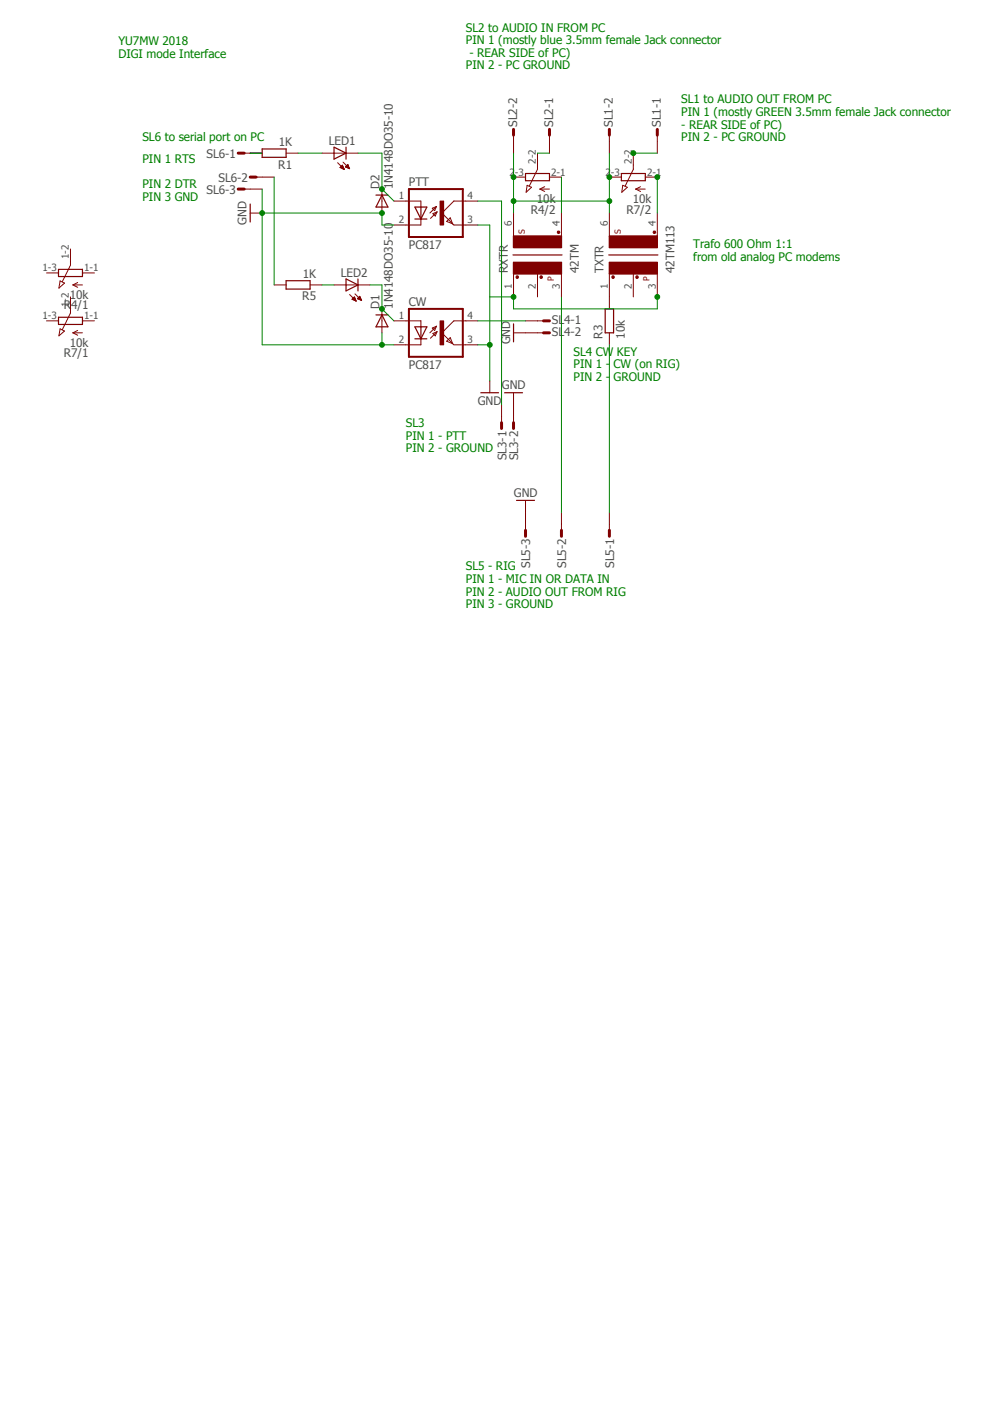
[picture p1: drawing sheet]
<svg xmlns="http://www.w3.org/2000/svg" width="210mm" height="297mm" viewBox="0 0 210 297" stroke-linecap="round" stroke-linejoin="round" font-family="sans-serif">
<path d="M5.5 4.3l198.8 125.3M204.3 4.3l-198.8 125.3" fill="none" stroke="#fff" stroke-width=".21"/>
<path d="M55.6 31.6h5.1v1.8h-5.1zM53 43.3v3.8M79.7 41.4h2.6M81 41.4l1.3 2.5h-2.6zM108.8 54.1h10.4M79.7 66.8h2.6M81 66.8l1.3 2.5h-2.6zM128.3 65.5h1.8v5.1h-1.8z" fill="none" stroke="#800000" stroke-width=".25"/>
<path d="M53 32.5h2.6M60.7 32.5h2.5M53 45.2h2.6M81 40.1v5.1M81 65.5v5.1M129.2 62.9v2.6M129.2 70.6v2.5" fill="none" stroke="#800000" stroke-width=".21"/>
<circle cx="109.7" cy="58.7" r=".29" fill="#800000"/>
<circle cx="109.7" cy="58.7" r=".29" fill="none" stroke="#800000" stroke-width=".21"/>
<circle cx="114.8" cy="58.7" r=".29" fill="#800000"/>
<circle cx="114.8" cy="58.7" r=".29" fill="none" stroke="#800000" stroke-width=".21"/>
<path d="M118.2 49h.4v.4h-.4z" fill-rule="evenodd" fill="#800000"/>
<path d="M118.2 49h.4v.4h-.4z" fill="none" stroke="#800000" stroke-width=".21"/>
<path d="M108.8 55.6h10.3v2.5h-10.3z" fill-rule="evenodd" fill="#800000"/>
<path d="M108.8 55.6h10.3v2.5h-10.3z" fill="none" stroke="#800000" stroke-width=".21"/>
<path d="M108.8 50h10.3v2.5h-10.3z" fill-rule="evenodd" fill="#800000"/>
<path d="M108.8 50h10.3v2.5h-10.3zM108.9 45.2v5M108.9 57.9v5M114 57.9v5M119 45.2v5M119 57.9v5" fill="none" stroke="#800000" stroke-width=".21"/>
<path d="M129.1 54.1h10.4" fill="none" stroke="#800000" stroke-width=".25"/>
<circle cx="130" cy="58.7" r=".29" fill="#800000"/>
<circle cx="130" cy="58.7" r=".29" fill="none" stroke="#800000" stroke-width=".21"/>
<circle cx="135.1" cy="58.7" r=".29" fill="#800000"/>
<circle cx="135.1" cy="58.7" r=".29" fill="none" stroke="#800000" stroke-width=".21"/>
<path d="M138.6 49h.3v.4h-.3z" fill-rule="evenodd" fill="#800000"/>
<path d="M138.6 49h.3v.4h-.3z" fill="none" stroke="#800000" stroke-width=".21"/>
<path d="M129.2 55.6h10.2v2.5h-10.2z" fill-rule="evenodd" fill="#800000"/>
<path d="M129.2 55.6h10.2v2.5h-10.2z" fill="none" stroke="#800000" stroke-width=".21"/>
<path d="M129.2 50h10.2v2.5h-10.2z" fill-rule="evenodd" fill="#800000"/>
<g fill="none" stroke="#800000" stroke-width=".21">
<path d="M51.8 32.5h3.8M54.3 37.5h3.8M68.3 32.5h7.6M71.6 34.5l1.4 1.4M72.1 35.5l.9 .4M72.1 35.5l.5-.5 .4 .9M72.1 35.5h.7M72.2 35.4h.6M72.3 35.3h.4M72.3 35.6h.6M72.4 35.2h.2M72.5 35.7h.4"/>
<path d="M72.5 35.1h.1M72.7 35.8h.2M72.7 34.4l1.4 1.4M72.9 35.9h.1M73.2 35.4l.5-.5 .4 .9zM73.3 35.3h.6M73.3 35.4h.7M73.4 35.3h.5M73.4 35.2h.5M73.5 35.5h.5M73.5 35.1h.3M73.6 35h.2"/>
<path d="M73.7 34.9h.1M73.7 35.6h.3M73.9 35.7h.2M108.9 28.7v3.8M116.5 28.7v3.8M129.2 28.7v3.8M139.4 28.7v3.8M51.8 40.1h3.8M86.1 42.6h3.1v1.3M89.2 46.4v1.3h-3.1M91.7 44.2l.8-.4-.3 .9zM91.8 45.3l.9-.4-.4 .9z"/>
<path d="M92.5 43.8l-1.4 1.4M92.7 44.9l-1.4 1.4M95.5 46.2l.5 1.3-1.3-.6zM98.8 42.6h-2.6l-2.5 2.6 2.5 2.5h2.6M129.2 50h10.2v2.5h-10.2zM129.2 45.2v5M129.2 57.9v5M134.3 57.9v5M139.4 45.2v5M139.4 57.9v5M58.1 60.4h2.6M65.7 60.4h2.6"/>
<path d="M70.8 60.4h7.6M74.1 62.4l1.4 1.4M74.7 63.4h.7M74.8 63.5h.6M74.8 63.3h.5M74.8 63.2h.5M74.9 63.2h.3M75 63.6h.4M75 63.1h.2M75.1 63h.1M75.1 62.9l-.5 .6 .9 .3M75.1 62.9l.4 .9"/>
<path d="M75.2 63.7h.2M75.3 62.3l1.4 1.4M75.4 63.8h.1M75.8 63.3h.7M75.8 63.3l.9 .4M75.8 63.3l.5-.5 .4 .9M75.9 63.2h.6M75.9 63.2h.5M76 63.4h.5M76 63.1h.4M76.1 63h.2M76.2 63.5h.4"/>
<path d="M76.2 62.9h.1M76.4 63.6h.2M76.6 63.7h.1M111.4 68h3.8M111.4 70.6h3.8M106.3 85.8v3.8M108.9 85.8v3.8M111.4 108.6v3.8M119 108.6v3.8M129.2 108.6v3.8"/>
</g>
<path d="M70.8 31.2l2.6 1.3-2.6 1.2zM73.4 31.2v2.5M60.7 59.5h5v1.8h-5zM73.4 59.1l2.5 1.3-2.5 1.3zM75.9 59.1v2.6M88 43.9h2.5l-1.3 2.5zM88 46.4h2.5M89.2 43.9v2.5" fill="none" stroke="#800000" stroke-width=".25"/>
<g fill="none" stroke="#800000" stroke-width=".63">
<path d="M50.5 32.5h1.3M53 37.5h1.3M108.9 27.4v1.3M116.5 27.4v1.3M129.2 27.4v1.3M139.4 27.4v1.3M50.5 40.1h1.3M115.2 68h1.3M115.2 70.6h1.3M106.3 89.6v1.2M108.9 89.6v1.2M111.4 112.4v1.3"/>
<path d="M119 112.4v1.3M129.2 112.4v1.3"/>
</g>
<path d="M86.7 40.1h11.4v10.1h-11.4z" fill="none" stroke="#800000" stroke-width=".42"/>
<path d="M93.3 42.6h.8v5.1h-.8z" fill-rule="evenodd" fill="#800000"/>
<g fill="none" stroke="#800000" stroke-width=".21">
<path d="M83.5 42.6h2.6M83.5 47.7h2.6M93.3 42.6h.8v5.1h-.8zM98.8 42.6h2.5M98.8 47.7h2.5M86.1 68h3.1v1.3M89.2 71.8v1.3h-3.1M91.7 69.6l.8-.4-.3 .9zM91.8 70.7l.9-.4-.4 .9zM92.5 69.2l-1.4 1.4M92.7 70.3l-1.4 1.4M95.5 71.6l.5 1.3-1.3-.6z"/>
<path d="M98.8 68h-2.6l-2.5 2.6 2.5 2.5h2.6"/>
</g>
<path d="M88 69.3h2.5l-1.3 2.5zM88 71.8h2.5M89.2 69.3v2.5" fill="none" stroke="#800000" stroke-width=".25"/>
<path d="M86.7 65.5h11.4v10.1h-11.4z" fill="none" stroke="#800000" stroke-width=".42"/>
<path d="M93.3 68h.8v5.1h-.8z" fill-rule="evenodd" fill="#800000"/>
<g fill="none" stroke="#800000" stroke-width=".21">
<path d="M108.9 37.5h2.5M111.8 39.3l.9 .4-1.2 1.1zM114 32.5v3.4l-1.8 3.6M115.5 39.6l-1 .5M116.5 37.5h2.5M129.2 37.5h2.5M132 39.3l1 .4-1.2 1.1zM134.3 32.5v3.4l-1.8 3.6M135.8 39.6l-1 .5M136.8 37.5h2.6M9.9 57.9h2.5M12.7 59.6l1 .4-1.2 1.1z"/>
<path d="M14.9 52.8v3.4l-1.7 3.5M16.5 59.9l-1 .5M17.5 57.9h2.5M114.5 40.1h2M114.5 40.1l1 .5M134.8 40.1h2M134.8 40.1l1 .5M9.9 68h2.5M12.7 69.7l1 .5-1.2 1zM14.9 62.9v3.5l-1.7 3.5M15.5 60.4h2M15.5 60.4l1 .5"/>
<path d="M15.5 70.6h2M15.5 70.6l1 .5M16.5 70.1l-1 .5M17.5 68h2.5M83.5 68h2.6M83.5 73.1h2.6M93.3 68h.8v5.1h-.8zM98.8 68h2.5M98.8 73.1h2.5M108.9 70.6h2.5M103.8 80.7v2.6M108.9 83.3v2.5"/>
<path d="M111.4 106.1v2.5"/>
</g>
<path d="M111.4 36.8h5.1v1.5h-5.1zM131.7 36.8h5.1v1.5h-5.1zM12.4 57.1h5.1v1.5h-5.1zM12.4 67.3h5.1v1.5h-5.1zM108.9 68.7v3.8M101.9 83.3h3.8M107 83.3h3.8M109.5 106.1h3.8" fill="none" stroke="#800000" stroke-width=".25"/>
<path d="M55.6 40.1v33h27.9M81 70.6v2.5" fill="none" stroke="#008000" stroke-width=".21"/>
<circle cx="55.6" cy="45.2" r=".51" fill="#008000"/>
<circle cx="55.6" cy="45.2" r=".51" fill="none" stroke="#008000" stroke-width=".21"/>
<circle cx="81" cy="73.1" r=".51" fill="#008000"/>
<g fill="none" stroke="#008000" stroke-width=".21">
<path d="M55.6 45.2h25.4v2.5h2.5"/>
<circle cx="81" cy="73.1" r=".51"/>
</g>
<circle cx="81" cy="45.2" r=".51" fill="#008000"/>
<g fill="none" stroke="#008000" stroke-width=".21">
<path d="M101.3 47.7h2.5M101.3 73.1h2.5M139.4 62.9v2.6h-30.5v-2.6h-5.1v17.8"/>
<circle cx="81" cy="45.2" r=".51"/>
</g>
<circle cx="108.9" cy="62.9" r=".51" fill="#008000"/>
<circle cx="108.9" cy="62.9" r=".51" fill="none" stroke="#008000" stroke-width=".21"/>
<circle cx="139.4" cy="62.9" r=".51" fill="#008000"/>
<g fill="none" stroke="#008000" stroke-width=".21">
<path d="M103.8 47.7v15.2"/>
<circle cx="139.4" cy="62.9" r=".51"/>
</g>
<circle cx="103.8" cy="73.1" r=".51" fill="#008000"/>
<g fill="none" stroke="#008000" stroke-width=".21">
<path d="M78.4 60.4h2.6v5.1l2.5 2.5M119 62.9v45.7M129.2 73.1v35.5"/>
<circle cx="103.8" cy="73.1" r=".51"/>
</g>
<circle cx="81" cy="65.5" r=".51" fill="#008000"/>
<g fill="none" stroke="#008000" stroke-width=".21">
<path d="M75.9 32.5h5.1v7.6l2.5 2.5"/>
<circle cx="81" cy="65.5" r=".51"/>
</g>
<circle cx="81" cy="40.1" r=".51" fill="#008000"/>
<g fill="none" stroke="#008000" stroke-width=".21">
<path d="M114 32.5h2.5M139.4 37.5v7.7M101.3 42.6h5v43.2M101.3 68h10.1"/>
<circle cx="81" cy="40.1" r=".51"/>
</g>
<circle cx="139.4" cy="37.5" r=".51" fill="#008000"/>
<g fill="none" stroke="#008000" stroke-width=".21">
<path d="M108.9 32.5v10.1M129.2 42.6v2.6"/>
<circle cx="139.4" cy="37.5" r=".51"/>
</g>
<circle cx="108.9" cy="37.5" r=".51" fill="#008000"/>
<g fill="none" stroke="#008000" stroke-width=".21">
<path d="M129.2 42.6h-20.3v2.6"/>
<circle cx="108.9" cy="37.5" r=".51"/>
</g>
<circle cx="108.9" cy="42.6" r=".51" fill="#008000"/>
<g fill="none" stroke="#008000" stroke-width=".21">
<path d="M129.2 32.5v10.1"/>
<circle cx="108.9" cy="42.6" r=".51"/>
</g>
<circle cx="129.2" cy="37.5" r=".51" fill="#008000"/>
<circle cx="129.2" cy="37.5" r=".51" fill="none" stroke="#008000" stroke-width=".21"/>
<circle cx="129.2" cy="42.6" r=".51" fill="#008000"/>
<g fill="none" stroke="#008000" stroke-width=".21">
<path d="M119 37.5v7.7M134.3 32.5h5.1"/>
<circle cx="129.2" cy="42.6" r=".51"/>
</g>
<circle cx="134.3" cy="32.5" r=".51" fill="#008000"/>
<g fill="none" stroke="#008000" stroke-width=".21">
<path d="M53 32.5h2.6M58.1 37.5v22.9M63.2 32.5h5.1M68.3 60.4h2.5"/>
<circle cx="134.3" cy="32.5" r=".51"/>
</g>
<g font-size="2.5" fill="#008000">
<text x="25.1" y="9.5">YU7MW 2018</text>
<text x="98.8" y="6.7">SL2 to AUDIO IN FROM PC</text>
<text x="98.8" y="9.4">PIN 1 (mostly blue 3.5mm female Jack connector</text>
<text x="25.1" y="12.2">DIGI mode Interface</text>
<text x="98.8" y="14.7">PIN 2 - PC GROUND</text>
<text x="99.5" y="12.1">- REAR SIDE of PC)</text>
<text x="144.4" y="21.9">SL1 to AUDIO OUT FROM PC</text>
<text x="30.2" y="29.9">SL6 to serial port on PC</text>
<text x="144.4" y="24.6">PIN 1 (mostly GREEN 3.5mm female Jack connector</text>
<text x="144.4" y="27.3">- REAR SIDE of PC)</text>
<text x="144.4" y="29.9">PIN 2 - PC GROUND</text>
<text x="30.2" y="34.6">PIN 1 RTS</text>
<text x="30.2" y="40">PIN 2 DTR</text>
<text x="30.2" y="42.6">PIN 3 GND</text>
<text x="147" y="52.7">Trafo 600 Ohm 1:1</text>
<text x="147" y="55.3">from old analog PC modems</text>
<text x="121.6" y="75.4">SL4 CW KEY</text>
<text x="121.6" y="78.1">PIN 1 - CW (on RIG)</text>
<text x="121.6" y="80.7">PIN 2 - GROUND</text>
<text x="86.1" y="90.6">SL3</text>
<text x="86.1" y="93.3">PIN 1 - PTT</text>
<text x="86.1" y="95.9">PIN 2 - GROUND</text>
<text x="98.8" y="120.9">SL5 - RIG</text>
<text x="98.8" y="123.6">PIN 1 - MIC IN OR DATA IN</text>
<text x="98.8" y="126.3">PIN 2 - AUDIO OUT FROM RIG</text>
<text x="98.8" y="128.9">PIN 3 - GROUND</text>
</g>
<g font-size="2.5" fill="#505050">
<text x="109.6" y="26.9" transform="rotate(-90 109.6 26.9)">SL2-2</text>
<text x="117.3" y="26.9" transform="rotate(-90 117.3 26.9)">SL2-1</text>
<text x="130" y="26.9" transform="rotate(-90 130 26.9)">SL1-2</text>
<text x="140.1" y="26.9" transform="rotate(-90 140.1 26.9)">SL1-1</text>
<text x="43.8" y="33.5">SL6-1</text>
<text x="59" y="35.8">R1</text>
<text x="59.1" y="31">1K</text>
<text x="69.7" y="30.7">LED1</text>
<text x="43.8" y="41.1">SL6-3</text>
<text x="46.3" y="38.6">SL6-2</text>
<text x="80.5" y="40.1" transform="rotate(-90 80.5 40.1)">D2</text>
<text x="83.3" y="40.1" transform="rotate(-90 83.3 40.1)">1N4148DO35-10</text>
<text x="86.7" y="39.5">PTT</text>
<text x="52.3" y="47.6" transform="rotate(-90 52.3 47.6)">GND</text>
<text x="112.5" y="45.3">R4/2</text>
<text x="113.8" y="43.1">10k</text>
<text x="132.8" y="45.3">R7/2</text>
<text x="134.2" y="43.1">10k</text>
<text x="86.7" y="52.8">PC817</text>
<text x="64.2" y="58.9">1K</text>
<text x="72.3" y="58.6">LED2</text>
<text x="107.7" y="57.9" transform="rotate(-90 107.7 57.9)">RXTR</text>
<text x="122.7" y="57.9" transform="rotate(-90 122.7 57.9)">42TM</text>
<text x="127.9" y="57.9" transform="rotate(-90 127.9 57.9)">TXTR</text>
<text x="143" y="57.9" transform="rotate(-90 143 57.9)">42TM113</text>
<text x="13.5" y="65.6">R4/1</text>
<text x="14.8" y="63.5">10k</text>
<text x="64.1" y="63.7">R5</text>
<text x="80.5" y="65.5" transform="rotate(-90 80.5 65.5)">D1</text>
<text x="83.3" y="65.5" transform="rotate(-90 83.3 65.5)">1N4148DO35-10</text>
<text x="86.7" y="64.9">CW</text>
<text x="117" y="68.8">SL4-1</text>
<text x="117" y="71.3">SL4-2</text>
<text x="127.7" y="71.8" transform="rotate(-90 127.7 71.8)">R3</text>
<text x="132.5" y="71.8" transform="rotate(-90 132.5 71.8)">10k</text>
<text x="13.5" y="75.8">R7/1</text>
<text x="14.8" y="73.6">10k</text>
<text x="108.2" y="73" transform="rotate(-90 108.2 73)">GND</text>
<text x="86.7" y="78.2">PC817</text>
<text x="106.4" y="82.5">GND</text>
<text x="101.3" y="85.8">GND</text>
<text x="107.4" y="97.6" transform="rotate(-90 107.4 97.6)">SL3-1</text>
<text x="109.9" y="97.6" transform="rotate(-90 109.9 97.6)">SL3-2</text>
<text x="109" y="105.3">GND</text>
<text x="112.4" y="120.4" transform="rotate(-90 112.4 120.4)">SL5-3</text>
<text x="120.1" y="120.4" transform="rotate(-90 120.1 120.4)">SL5-2</text>
<text x="130.2" y="120.4" transform="rotate(-90 130.2 120.4)">SL5-1</text>
</g>
<g font-size="2.1" fill="#505050">
<text x="113.6" y="34.7" transform="rotate(-90 113.6 34.7)">2-2</text>
<text x="133.9" y="34.7" transform="rotate(-90 133.9 34.7)">2-2</text>
<text x="108" y="37.2">2-3</text>
<text x="116.9" y="37.2">2-1</text>
<text x="128.4" y="37.2">2-3</text>
<text x="137.2" y="37.2">2-1</text>
<text x="84.5" y="42.3">1</text>
<text x="84.5" y="47.4">2</text>
<text x="99.1" y="42.3">4</text>
<text x="99.1" y="47.4">3</text>
<text x="108.5" y="47.9" transform="rotate(-90 108.5 47.9)">6</text>
<text x="118.7" y="47.9" transform="rotate(-90 118.7 47.9)">4</text>
<text x="128.9" y="47.9" transform="rotate(-90 128.9 47.9)">6</text>
<text x="139" y="47.9" transform="rotate(-90 139 47.9)">4</text>
<text x="9" y="57.5">1-3</text>
<text x="14.6" y="55" transform="rotate(-90 14.6 55)">1-2</text>
<text x="17.9" y="57.5">1-1</text>
<text x="14.6" y="65.2" transform="rotate(-90 14.6 65.2)">1-2</text>
<text x="108.5" y="61.3" transform="rotate(-90 108.5 61.3)">1</text>
<text x="113.6" y="61.3" transform="rotate(-90 113.6 61.3)">2</text>
<text x="118.7" y="61.3" transform="rotate(-90 118.7 61.3)">3</text>
<text x="128.9" y="61.3" transform="rotate(-90 128.9 61.3)">1</text>
<text x="133.9" y="61.3" transform="rotate(-90 133.9 61.3)">2</text>
<text x="139" y="61.3" transform="rotate(-90 139 61.3)">3</text>
<text x="9" y="67.6">1-3</text>
<text x="17.9" y="67.6">1-1</text>
<text x="84.5" y="67.6">1</text>
<text x="99.1" y="67.6">4</text>
<text x="84.5" y="72.7">2</text>
<text x="99.1" y="72.7">3</text>
</g>
<g font-size="1.8" fill="#800000">
<text x="111.3" y="49.6" transform="rotate(-90 111.3 49.6)">S</text>
<text x="131.6" y="49.6" transform="rotate(-90 131.6 49.6)">S</text>
<text x="117.4" y="59.5" transform="rotate(-90 117.4 59.5)">P</text>
<text x="137.7" y="59.5" transform="rotate(-90 137.7 59.5)">P</text>
</g>
</svg>
